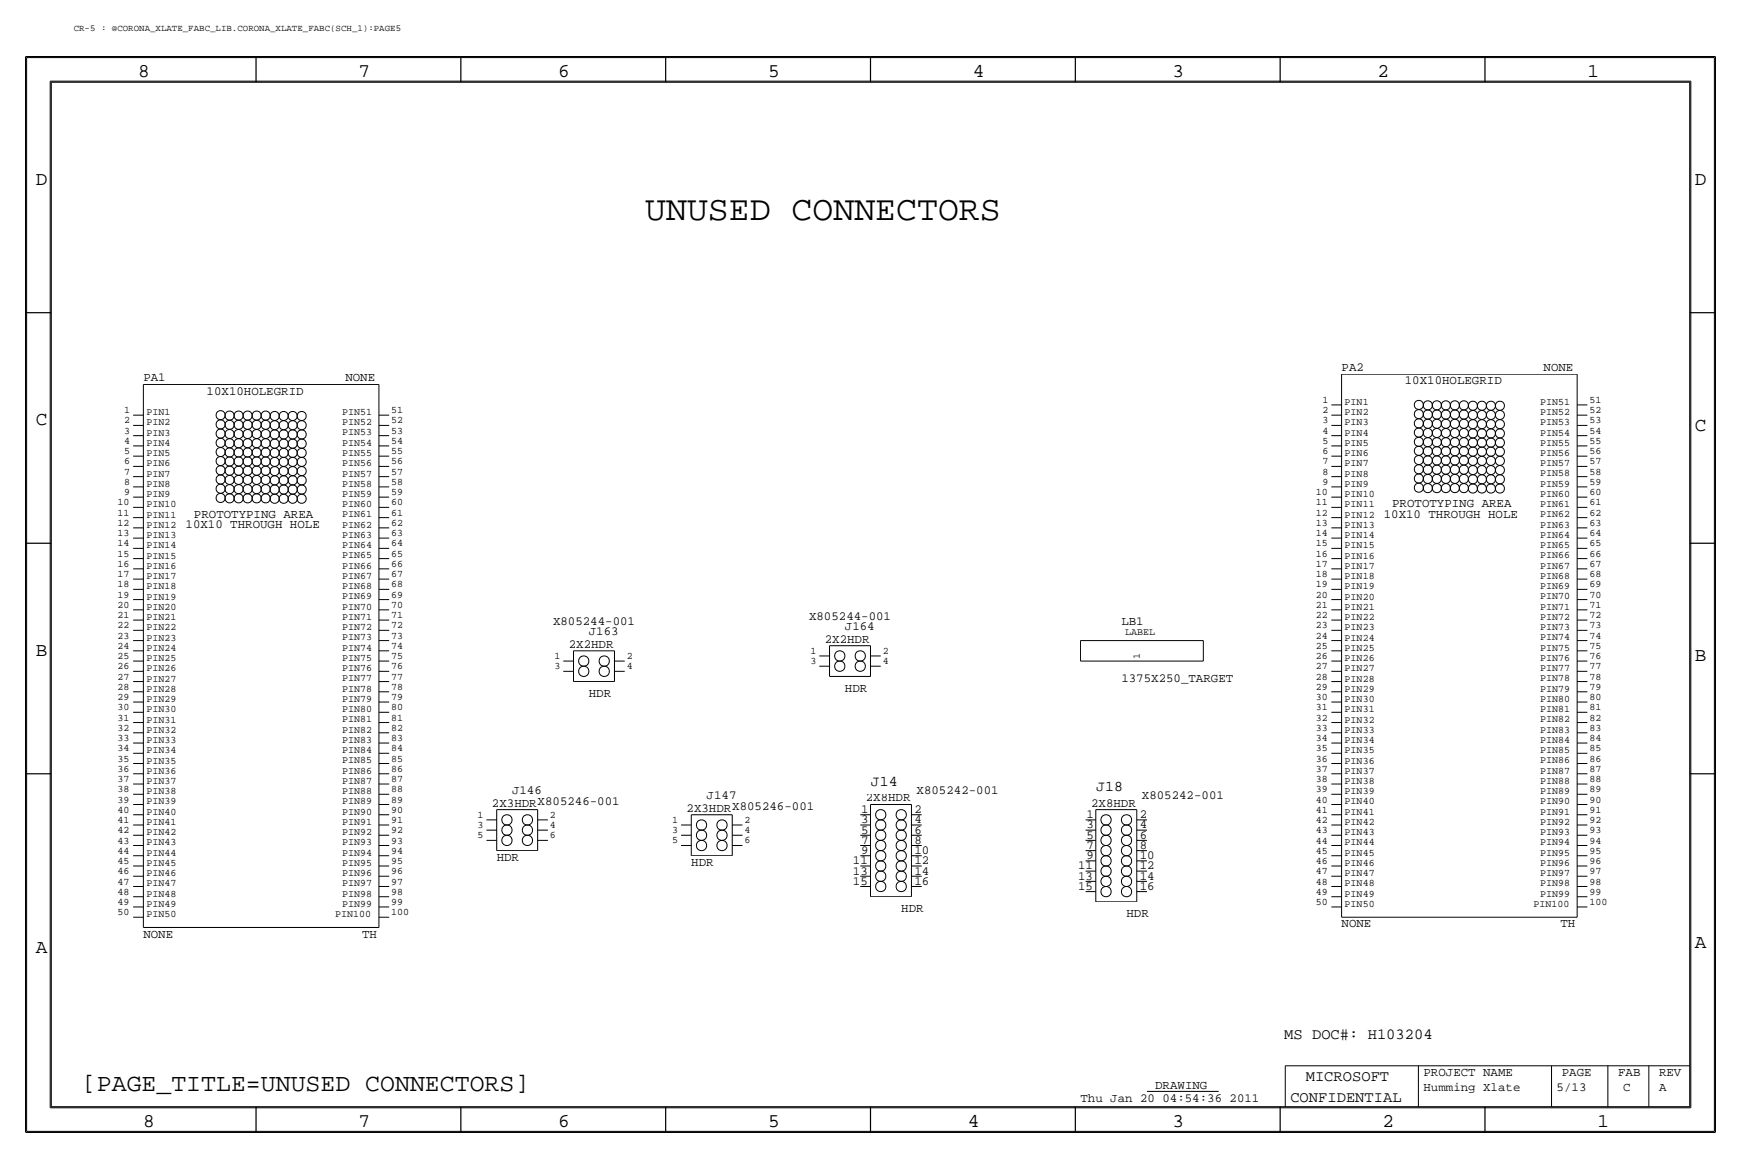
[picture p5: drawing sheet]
<svg xmlns="http://www.w3.org/2000/svg" width="432mm" height="287mm" viewBox="0 0 432 287" stroke-linecap="round" stroke-linejoin="round" font-family="sans-serif">
<g fill="none" stroke="#000" stroke-width=".25">
<path d="M6.6 14.3h418.6zM6.6 14.3v266.2zM425.2 14.3v266.2zM12.4 20.1v254.5zM12.4 20.1h407zM419.4 20.1v254.5zM35.6 95.3h58.4zM35.6 95.3v134.6zM94 95.3v134.6zM332.7 92.8h58.5zM332.7 92.8v134.6zM391.2 92.8v134.6z"/>
<path d="M33 105.5h2.6zM33 108h2.6zM33 110.5h2.6zM33 113.1h2.6zM33 118.2h2.6zM33 115.6h2.6zM33 102.9h2.6zM94 118.2h2.5zM94 102.9h2.5zM94 110.5h2.5zM94 115.6h2.5zM94 113.1h2.5z"/>
<path d="M94 105.5h2.5zM94 108h2.5zM330.2 102.9h2.5zM330.2 105.5h2.5zM330.2 108h2.5zM330.2 110.5h2.5zM330.2 118.2h2.5zM330.2 115.6h2.5zM330.2 113.1h2.5zM330.2 100.4h2.5zM391.2 115.6h2.5zM391.2 100.4h2.5z"/>
<path d="M391.2 108h2.5zM391.2 118.2h2.5zM391.2 113.1h2.5zM391.2 110.5h2.5zM391.2 102.9h2.5zM391.2 105.5h2.5zM33 138.5h2.6zM33 133.4h2.6zM33 135.9h2.6zM33 130.9h2.6zM33 128.3h2.6zM33 125.8h2.6z"/>
<path d="M33 120.7h2.6zM33 123.2h2.6zM94 138.5h2.5zM94 133.4h2.5zM94 135.9h2.5zM94 130.9h2.5zM94 128.3h2.5zM94 125.8h2.5zM94 120.7h2.5zM94 123.2h2.5zM330.2 135.9h2.5zM330.2 138.5h2.5z"/>
<path d="M330.2 130.9h2.5zM330.2 133.4h2.5zM330.2 128.3h2.5zM330.2 125.8h2.5zM330.2 123.2h2.5zM330.2 120.7h2.5zM391.2 135.9h2.5zM391.2 138.5h2.5zM391.2 130.9h2.5zM391.2 133.4h2.5zM391.2 128.3h2.5zM391.2 125.8h2.5z"/>
<path d="M391.2 123.2h2.5zM391.2 120.7h2.5zM33 158.8h2.6zM33 156.3h2.6zM33 153.7h2.6zM33 151.2h2.6zM33 146.1h2.6zM33 148.6h2.6zM33 143.6h2.6zM33 141h2.6zM94 158.8h2.5zM94 156.3h2.5z"/>
<path d="M94 153.7h2.5zM94 151.2h2.5zM94 146.1h2.5zM94 148.6h2.5zM94 143.6h2.5zM94 141h2.5zM268 158.8h30.4zM268 158.8v5.1zM298.4 158.8v5.1zM330.2 156.3h2.5zM330.2 158.8h2.5zM330.2 153.7h2.5z"/>
<path d="M330.2 151.2h2.5zM330.2 148.6h2.5zM330.2 143.6h2.5zM330.2 146.1h2.5zM330.2 141h2.5zM391.2 156.3h2.5zM391.2 158.8h2.5zM391.2 153.7h2.5zM391.2 151.2h2.5zM391.2 148.6h2.5zM391.2 143.6h2.5zM391.2 146.1h2.5z"/>
<path d="M391.2 141h2.5zM33 179.1h2.6zM33 176.6h2.6zM33 174h2.6zM33 171.5h2.6zM33 169h2.6zM33 166.4h2.6zM33 163.9h2.6zM33 161.3h2.6zM94 179.1h2.5zM94 176.6h2.5zM94 174h2.5z"/>
<path d="M94 171.5h2.5zM94 169h2.5zM94 166.4h2.5zM94 163.9h2.5zM94 161.3h2.5zM139.7 163.9h2.5zM139.7 166.4h2.5zM142.2 169h10.2zM142.2 161.3v7.7zM142.2 161.3h10.2zM152.4 161.3v7.7zM152.4 166.4h2.5z"/>
<path d="M152.4 163.9h2.5zM203.2 162.6h2.5zM203.2 165.2h2.5zM205.7 167.7h10.2zM205.7 160.1v7.6zM205.7 160.1h10.2zM215.9 160.1v7.6zM215.9 165.2h2.5zM215.9 162.6h2.5zM268 163.9h30.4zM330.2 176.6h2.5zM330.2 179.1h2.5z"/>
<path d="M330.2 174h2.5zM330.2 171.5h2.5zM330.2 169h2.5zM330.2 166.4h2.5zM330.2 163.9h2.5zM330.2 161.3h2.5zM391.2 176.6h2.5zM391.2 179.1h2.5zM391.2 174h2.5zM391.2 171.5h2.5zM391.2 169h2.5zM391.2 166.4h2.5z"/>
<path d="M391.2 163.9h2.5zM391.2 161.3h2.5zM33 199.4h2.6zM33 196.9h2.6zM33 194.4h2.6zM33 191.8h2.6zM33 189.3h2.6zM33 186.7h2.6zM33 184.2h2.6zM33 181.7h2.6zM94 199.4h2.5zM94 196.9h2.5z"/>
<path d="M94 194.4h2.5zM94 191.8h2.5zM94 189.3h2.5zM94 186.7h2.5zM94 184.2h2.5zM94 181.7h2.5zM215.9 199.4v22.9zM215.9 199.4h10.2zM226.1 199.4v22.9zM330.2 199.4h2.5zM330.2 196.9h2.5zM330.2 194.4h2.5z"/>
<path d="M330.2 191.8h2.5zM330.2 189.3h2.5zM330.2 186.7h2.5zM330.2 184.2h2.5zM330.2 181.7h2.5zM391.2 199.4h2.5zM391.2 196.9h2.5zM391.2 194.4h2.5zM391.2 191.8h2.5zM391.2 189.3h2.5zM391.2 186.7h2.5zM391.2 184.2h2.5z"/>
<path d="M391.2 181.7h2.5zM33 217.2h2.6zM33 219.8h2.6zM33 214.7h2.6zM33 212.1h2.6zM33 209.6h2.6zM33 204.5h2.6zM33 207.1h2.6zM33 202h2.6zM94 217.2h2.5zM94 219.8h2.5zM94 214.7h2.5z"/>
<path d="M94 212.1h2.5zM94 209.6h2.5zM94 204.5h2.5zM94 207.1h2.5zM94 202h2.5zM120.6 203.3h2.6zM120.6 208.3h2.6zM120.6 205.8h2.6zM123.2 210.9h10.1zM123.2 200.7v10.2zM123.2 200.7h10.1zM133.3 200.7v10.2z"/>
<path d="M133.4 203.3h2.5zM133.4 205.8h2.5zM133.4 208.3h2.5zM168.9 204.5h2.5zM168.9 209.6h2.5zM168.9 207.1h2.5zM171.4 212.1h10.2zM171.4 202v10.1zM171.4 202h10.2zM181.6 202v10.1zM181.6 204.5h2.5zM181.6 207.1h2.5z"/>
<path d="M181.6 209.6h2.5zM213.4 212.1h2.5zM213.4 214.7h2.5zM213.4 209.6h2.5zM213.4 204.5h2.5zM213.4 207.1h2.5zM213.4 202h2.5zM213.4 217.2h2.5zM213.4 219.8h2.5zM226.1 214.7h2.5zM226.1 212.1h2.5zM226.1 209.6h2.5z"/>
<path d="M226.1 207.1h2.5zM226.1 202h2.5zM226.1 204.5h2.5zM226.1 219.8h2.5zM226.1 217.2h2.5zM269.2 213.4h2.6zM269.2 216h2.6zM269.2 210.9h2.6zM269.2 205.8h2.6zM269.2 208.3h2.6zM269.2 203.3h2.6zM269.2 218.5h2.6z"/>
<path d="M271.8 200.7v22.9zM271.8 200.7h10.1zM281.9 200.7v22.9zM281.9 216h2.6zM281.9 213.4h2.6zM281.9 210.9h2.6zM281.9 208.3h2.6zM281.9 203.3h2.6zM281.9 205.8h2.6zM281.9 218.5h2.6zM330.2 219.8h2.5zM330.2 214.7h2.5z"/>
<path d="M330.2 217.2h2.5zM330.2 212.1h2.5zM330.2 209.6h2.5zM330.2 207.1h2.5zM330.2 202h2.5zM330.2 204.5h2.5zM391.2 219.8h2.5zM391.2 214.7h2.5zM391.2 217.2h2.5zM391.2 212.1h2.5zM391.2 209.6h2.5zM391.2 207.1h2.5z"/>
<path d="M391.2 202h2.5zM391.2 204.5h2.5zM33 224.8h2.6zM33 227.4h2.6zM33 222.3h2.6zM35.6 229.9h58.4zM94 224.8h2.5zM94 227.4h2.5zM94 222.3h2.5zM215.9 222.3h10.2zM269.2 221h2.6zM271.8 223.6h10.1z"/>
<path d="M281.9 221h2.6zM330.2 222.3h2.5zM330.2 224.8h2.5zM332.7 227.4h58.5zM391.2 222.3h2.5zM391.2 224.8h2.5zM12.4 274.6h407zM284.5 270.6h17.8zM318.8 264.2v10.2zM318.8 264.2h100.3zM351.8 264.2v10.2zM384.8 264.2v10.2z"/>
<path d="M398.8 264.2v10.2zM408.9 264.2v10.2zM6.6 280.5h418.6z"/>
<circle cx="54.7" cy="114.3" r="1.13"/>
<circle cx="54.7" cy="105.2" r="1.13"/>
<circle cx="54.7" cy="107.5" r="1.13"/>
<circle cx="54.7" cy="116.6" r="1.13"/>
<circle cx="54.7" cy="102.9" r="1.13"/>
<circle cx="54.7" cy="109.8" r="1.13"/>
<circle cx="54.7" cy="112.1" r="1.13"/>
<circle cx="54.7" cy="118.9" r="1.13"/>
<circle cx="56.9" cy="105.3" r="1.13"/>
<circle cx="56.9" cy="109.9" r="1.13"/>
<circle cx="56.9" cy="112.2" r="1.13"/>
<circle cx="56.9" cy="103" r="1.13"/>
<circle cx="56.9" cy="107.6" r="1.13"/>
<circle cx="56.9" cy="119" r="1.13"/>
<circle cx="56.9" cy="114.4" r="1.13"/>
<circle cx="56.9" cy="116.7" r="1.13"/>
<circle cx="59.2" cy="105.3" r="1.13"/>
<circle cx="59.2" cy="103" r="1.13"/>
<circle cx="59.2" cy="109.9" r="1.13"/>
<circle cx="59.2" cy="112.2" r="1.13"/>
<circle cx="59.2" cy="114.4" r="1.13"/>
<circle cx="59.2" cy="107.6" r="1.13"/>
<circle cx="59.2" cy="119" r="1.13"/>
<circle cx="59.2" cy="116.7" r="1.13"/>
<circle cx="61.4" cy="105.3" r="1.13"/>
<circle cx="61.4" cy="114.4" r="1.13"/>
<circle cx="61.4" cy="112.2" r="1.13"/>
<circle cx="61.4" cy="109.9" r="1.13"/>
<circle cx="61.4" cy="119" r="1.13"/>
<circle cx="61.4" cy="103" r="1.13"/>
<circle cx="61.4" cy="116.7" r="1.13"/>
<circle cx="61.4" cy="107.6" r="1.13"/>
<circle cx="63.6" cy="105.3" r="1.13"/>
<circle cx="63.6" cy="109.9" r="1.13"/>
<circle cx="63.6" cy="107.6" r="1.13"/>
<circle cx="63.6" cy="114.4" r="1.13"/>
<circle cx="63.6" cy="119" r="1.13"/>
<circle cx="63.6" cy="103" r="1.13"/>
<circle cx="63.6" cy="112.2" r="1.13"/>
<circle cx="63.6" cy="116.7" r="1.13"/>
<circle cx="65.9" cy="105.3" r="1.13"/>
<circle cx="65.9" cy="103" r="1.13"/>
<circle cx="65.9" cy="114.4" r="1.13"/>
<circle cx="65.9" cy="116.7" r="1.13"/>
<circle cx="65.9" cy="107.6" r="1.13"/>
<circle cx="65.9" cy="112.2" r="1.13"/>
<circle cx="65.9" cy="119" r="1.13"/>
<circle cx="65.9" cy="109.9" r="1.13"/>
<circle cx="68.1" cy="116.8" r="1.13"/>
<circle cx="68.1" cy="105.4" r="1.13"/>
<circle cx="68.1" cy="107.7" r="1.13"/>
<circle cx="68.1" cy="110" r="1.13"/>
<circle cx="68.1" cy="114.5" r="1.13"/>
<circle cx="68.1" cy="119.1" r="1.13"/>
<circle cx="68.1" cy="112.3" r="1.13"/>
<circle cx="68.1" cy="103.1" r="1.13"/>
<circle cx="70.4" cy="114.5" r="1.13"/>
<circle cx="70.4" cy="116.8" r="1.13"/>
<circle cx="70.4" cy="103.1" r="1.13"/>
<circle cx="70.4" cy="107.7" r="1.13"/>
<circle cx="70.4" cy="112.3" r="1.13"/>
<circle cx="70.4" cy="119.1" r="1.13"/>
<circle cx="70.4" cy="110" r="1.13"/>
<circle cx="70.4" cy="105.4" r="1.13"/>
<circle cx="72.6" cy="116.8" r="1.13"/>
<circle cx="72.6" cy="119.1" r="1.13"/>
<circle cx="72.6" cy="114.5" r="1.13"/>
<circle cx="72.6" cy="105.4" r="1.13"/>
<circle cx="72.6" cy="107.7" r="1.13"/>
<circle cx="72.6" cy="112.3" r="1.13"/>
<circle cx="72.6" cy="103.1" r="1.13"/>
<circle cx="72.6" cy="110" r="1.13"/>
<circle cx="74.8" cy="105.4" r="1.13"/>
<circle cx="74.8" cy="114.5" r="1.13"/>
<circle cx="74.8" cy="103.1" r="1.13"/>
<circle cx="74.8" cy="107.7" r="1.13"/>
<circle cx="74.8" cy="110" r="1.13"/>
<circle cx="74.8" cy="112.3" r="1.13"/>
<circle cx="74.8" cy="119.1" r="1.13"/>
<circle cx="74.8" cy="116.8" r="1.13"/>
<circle cx="351.9" cy="109.5" r="1.13"/>
<circle cx="351.9" cy="114.1" r="1.13"/>
<circle cx="351.9" cy="118.6" r="1.13"/>
<circle cx="351.9" cy="116.3" r="1.13"/>
<circle cx="351.9" cy="100.4" r="1.13"/>
<circle cx="351.9" cy="107.2" r="1.13"/>
<circle cx="351.9" cy="111.8" r="1.13"/>
<circle cx="351.9" cy="105" r="1.13"/>
<circle cx="351.9" cy="102.7" r="1.13"/>
<circle cx="354.1" cy="100.5" r="1.13"/>
<circle cx="354.1" cy="116.4" r="1.13"/>
<circle cx="354.1" cy="118.7" r="1.13"/>
<circle cx="354.1" cy="102.8" r="1.13"/>
<circle cx="354.1" cy="107.3" r="1.13"/>
<circle cx="354.1" cy="111.9" r="1.13"/>
<circle cx="354.1" cy="105.1" r="1.13"/>
<circle cx="354.1" cy="109.6" r="1.13"/>
<circle cx="354.1" cy="114.2" r="1.13"/>
<circle cx="356.4" cy="109.6" r="1.13"/>
<circle cx="356.4" cy="114.2" r="1.13"/>
<circle cx="356.4" cy="102.8" r="1.13"/>
<circle cx="356.4" cy="105.1" r="1.13"/>
<circle cx="356.4" cy="111.9" r="1.13"/>
<circle cx="356.4" cy="118.7" r="1.13"/>
<circle cx="356.4" cy="100.5" r="1.13"/>
<circle cx="356.4" cy="116.4" r="1.13"/>
<circle cx="356.4" cy="107.3" r="1.13"/>
<circle cx="358.6" cy="116.4" r="1.13"/>
<circle cx="358.6" cy="107.3" r="1.13"/>
<circle cx="358.6" cy="100.5" r="1.13"/>
<circle cx="358.6" cy="118.7" r="1.13"/>
<circle cx="358.6" cy="114.2" r="1.13"/>
<circle cx="358.6" cy="102.8" r="1.13"/>
<circle cx="358.6" cy="111.9" r="1.13"/>
<circle cx="358.6" cy="105.1" r="1.13"/>
<circle cx="358.6" cy="109.6" r="1.13"/>
<circle cx="360.8" cy="116.4" r="1.13"/>
<circle cx="360.8" cy="102.8" r="1.13"/>
<circle cx="360.8" cy="111.9" r="1.13"/>
<circle cx="360.8" cy="118.7" r="1.13"/>
<circle cx="360.8" cy="107.3" r="1.13"/>
<circle cx="360.8" cy="109.6" r="1.13"/>
<circle cx="360.8" cy="114.2" r="1.13"/>
<circle cx="360.8" cy="100.5" r="1.13"/>
<circle cx="360.8" cy="105.1" r="1.13"/>
<circle cx="363.1" cy="100.5" r="1.13"/>
<circle cx="363.1" cy="107.3" r="1.13"/>
<circle cx="363.1" cy="116.4" r="1.13"/>
<circle cx="363.1" cy="102.8" r="1.13"/>
<circle cx="363.1" cy="111.9" r="1.13"/>
<circle cx="363.1" cy="118.7" r="1.13"/>
<circle cx="363.1" cy="114.2" r="1.13"/>
<circle cx="363.1" cy="105.1" r="1.13"/>
<circle cx="363.1" cy="109.6" r="1.13"/>
<circle cx="365.3" cy="114.3" r="1.13"/>
<circle cx="365.3" cy="105.2" r="1.13"/>
<circle cx="365.3" cy="107.4" r="1.13"/>
<circle cx="365.3" cy="100.6" r="1.13"/>
<circle cx="365.3" cy="102.9" r="1.13"/>
<circle cx="365.3" cy="116.5" r="1.13"/>
<circle cx="365.3" cy="109.7" r="1.13"/>
<circle cx="365.3" cy="112" r="1.13"/>
<circle cx="365.3" cy="118.8" r="1.13"/>
<circle cx="367.5" cy="118.8" r="1.13"/>
<circle cx="367.5" cy="102.9" r="1.13"/>
<circle cx="367.5" cy="100.6" r="1.13"/>
<circle cx="367.5" cy="105.2" r="1.13"/>
<circle cx="367.5" cy="107.4" r="1.13"/>
<circle cx="367.5" cy="114.3" r="1.13"/>
<circle cx="367.5" cy="116.5" r="1.13"/>
<circle cx="367.5" cy="109.7" r="1.13"/>
<circle cx="367.5" cy="112" r="1.13"/>
<circle cx="369.8" cy="112" r="1.13"/>
<circle cx="369.8" cy="118.8" r="1.13"/>
<circle cx="369.8" cy="105.2" r="1.13"/>
<circle cx="369.8" cy="102.9" r="1.13"/>
<circle cx="369.8" cy="107.4" r="1.13"/>
<circle cx="369.8" cy="109.7" r="1.13"/>
<circle cx="369.8" cy="116.5" r="1.13"/>
<circle cx="369.8" cy="114.3" r="1.13"/>
<circle cx="369.8" cy="100.6" r="1.13"/>
<circle cx="372" cy="109.7" r="1.13"/>
<circle cx="372" cy="112" r="1.13"/>
<circle cx="372" cy="114.3" r="1.13"/>
<circle cx="372" cy="116.5" r="1.13"/>
<circle cx="372" cy="118.8" r="1.13"/>
<circle cx="372" cy="100.6" r="1.13"/>
<circle cx="372" cy="102.9" r="1.13"/>
<circle cx="372" cy="105.2" r="1.13"/>
<circle cx="372" cy="107.4" r="1.13"/>
<circle cx="54.7" cy="121.2" r="1.13"/>
<circle cx="54.7" cy="123.5" r="1.13"/>
<circle cx="56.9" cy="121.3" r="1.13"/>
<circle cx="56.9" cy="123.6" r="1.13"/>
<circle cx="59.2" cy="123.6" r="1.13"/>
<circle cx="59.2" cy="121.3" r="1.13"/>
<circle cx="61.4" cy="123.6" r="1.13"/>
<circle cx="61.4" cy="121.3" r="1.13"/>
<circle cx="63.6" cy="121.3" r="1.13"/>
<circle cx="63.6" cy="123.6" r="1.13"/>
<circle cx="65.9" cy="121.3" r="1.13"/>
<circle cx="65.9" cy="123.6" r="1.13"/>
<circle cx="68.1" cy="123.7" r="1.13"/>
<circle cx="68.1" cy="121.4" r="1.13"/>
<circle cx="70.4" cy="123.7" r="1.13"/>
<circle cx="70.4" cy="121.4" r="1.13"/>
<circle cx="72.6" cy="123.7" r="1.13"/>
<circle cx="72.6" cy="121.4" r="1.13"/>
<circle cx="74.8" cy="121.4" r="1.13"/>
<circle cx="74.8" cy="123.7" r="1.13"/>
<circle cx="351.9" cy="120.9" r="1.13"/>
<circle cx="354.1" cy="121" r="1.13"/>
<circle cx="356.4" cy="121" r="1.13"/>
<circle cx="358.6" cy="121" r="1.13"/>
<circle cx="360.8" cy="121" r="1.13"/>
<circle cx="363.1" cy="121" r="1.13"/>
<circle cx="365.3" cy="121.1" r="1.13"/>
<circle cx="367.5" cy="121.1" r="1.13"/>
<circle cx="369.8" cy="121.1" r="1.13"/>
<circle cx="372" cy="121.1" r="1.13"/>
<circle cx="144.8" cy="163.9" r="1.28"/>
<circle cx="144.8" cy="166.4" r="1.28"/>
<circle cx="149.9" cy="166.4" r="1.28"/>
<circle cx="149.9" cy="163.9" r="1.28"/>
<circle cx="208.3" cy="165.2" r="1.28"/>
<circle cx="208.3" cy="162.6" r="1.28"/>
<circle cx="213.4" cy="162.6" r="1.28"/>
<circle cx="213.4" cy="165.2" r="1.28"/>
<circle cx="125.7" cy="208.3" r="1.28"/>
<circle cx="125.7" cy="205.8" r="1.28"/>
<circle cx="125.7" cy="203.3" r="1.28"/>
<circle cx="130.8" cy="208.3" r="1.28"/>
<circle cx="130.8" cy="205.8" r="1.28"/>
<circle cx="130.8" cy="203.3" r="1.28"/>
<circle cx="174" cy="209.6" r="1.28"/>
<circle cx="174" cy="207.1" r="1.28"/>
<circle cx="174" cy="204.5" r="1.28"/>
<circle cx="179.1" cy="209.6" r="1.28"/>
<circle cx="179.1" cy="204.5" r="1.28"/>
<circle cx="179.1" cy="207.1" r="1.28"/>
<circle cx="218.4" cy="209.6" r="1.28"/>
<circle cx="218.4" cy="202" r="1.28"/>
<circle cx="218.4" cy="214.7" r="1.28"/>
<circle cx="218.4" cy="212.2" r="1.28"/>
<circle cx="218.4" cy="217.2" r="1.28"/>
<circle cx="218.4" cy="207.1" r="1.28"/>
<circle cx="218.4" cy="204.5" r="1.28"/>
<circle cx="218.4" cy="219.8" r="1.28"/>
<circle cx="223.5" cy="214.7" r="1.28"/>
<circle cx="223.5" cy="204.5" r="1.28"/>
<circle cx="223.5" cy="202" r="1.28"/>
<circle cx="223.5" cy="212.2" r="1.28"/>
<circle cx="223.5" cy="209.6" r="1.28"/>
<circle cx="223.5" cy="217.2" r="1.28"/>
<circle cx="223.5" cy="219.8" r="1.28"/>
<circle cx="223.5" cy="207.1" r="1.28"/>
<circle cx="274.3" cy="208.3" r="1.28"/>
<circle cx="274.3" cy="203.3" r="1.28"/>
<circle cx="274.3" cy="216" r="1.28"/>
<circle cx="274.3" cy="210.9" r="1.28"/>
<circle cx="274.3" cy="205.8" r="1.28"/>
<circle cx="274.3" cy="213.4" r="1.28"/>
<circle cx="274.3" cy="218.5" r="1.28"/>
<circle cx="279.4" cy="208.3" r="1.28"/>
<circle cx="279.4" cy="216" r="1.28"/>
<circle cx="279.4" cy="203.3" r="1.28"/>
<circle cx="279.4" cy="213.4" r="1.28"/>
<circle cx="279.4" cy="218.5" r="1.28"/>
<circle cx="279.4" cy="210.9" r="1.28"/>
<circle cx="279.4" cy="205.8" r="1.28"/>
<circle cx="274.3" cy="221" r="1.28"/>
<circle cx="279.4" cy="221" r="1.28"/>
</g>
<g fill="none" stroke="#000" stroke-width=".3">
<path d="M6.3 14v266.7zM6.4 14h419zM63.5 14v6.4zM114.3 14v6.4zM165.1 14v6.4zM215.9 14v6.4zM266.7 14v6.4zM317.5 14v6.4zM368.3 14v6.4zM425.4 14v266.7zM12.7 20.4h406.4zM12.7 20.4v254z"/>
<path d="M419.1 20.4v254zM6.3 77.5h6.4zM419.1 77.5h6.3zM6.3 134.7h6.4zM419.1 134.7h6.3zM6.3 191.8h6.4zM419.1 191.8h6.3zM12.7 274.4h406.4zM63.5 274.4v6.3zM114.3 274.4v6.3zM165.1 274.4v6.3zM215.9 274.4v6.3z"/>
<path d="M266.7 274.4v6.3zM317.5 274.4v6.3zM368.3 274.4v6.3zM6.4 280.7h419z"/>
</g>
<text font-size="8.6" x="160" y="54.7">UNUSED CONNECTORS</text>
<text font-size="6.2" x="20.3" y="270.6">[PAGE_TITLE=UNUSED CONNECTORS]</text>
<g font-size="4.8">
<text x="34.3" y="19.1">8</text>
<text x="88.9" y="19.1">7</text>
<text x="138.4" y="19.1">6</text>
<text x="190.5" y="19.1">5</text>
<text x="241.3" y="19.1">4</text>
<text x="290.8" y="19.1">3</text>
<text x="341.6" y="19.1">2</text>
<text x="393.7" y="19.1">1</text>
<text x="8.9" y="45.8">D</text>
<text x="420.4" y="45.8">D</text>
<text x="8.9" y="105.5">C</text>
<text x="420.4" y="106.7">C</text>
<text x="8.9" y="162.6">B</text>
<text x="420.4" y="163.9">B</text>
<text x="8.9" y="236.3">A</text>
<text x="420.4" y="235">A</text>
<text x="35.5" y="279.4">8</text>
<text x="88.9" y="279.4">7</text>
<text x="138.4" y="279.4">6</text>
<text x="190.5" y="279.4">5</text>
<text x="240" y="279.4">4</text>
<text x="290.8" y="279.4">3</text>
<text x="342.9" y="279.4">2</text>
<text x="396.2" y="279.4">1</text>
</g>
<g font-size="3.8">
<text x="318.5" y="257.5">MS DOC#: H103204</text>
<text x="323.9" y="268">MICROSOFT</text>
<text x="320" y="273.1">CONFIDENTIAL</text>
</g>
<g font-size="3.7">
<text x="216" y="194.9">J14</text>
<text x="271.9" y="196.1">J18</text>
</g>
<g font-size="3.1">
<text x="35.6" y="94.5">PA1</text>
<text x="85.7" y="94.5">NONE</text>
<text x="332.7" y="92">PA2</text>
<text x="348.4" y="95.3">10X10HOLEGRID</text>
<text x="382.8" y="92">NONE</text>
<text x="51.3" y="97.8">10X10HOLEGRID</text>
<text x="345.3" y="125.8">PROTOTYPING AREA</text>
<text x="46" y="130.9">10X10 THROUGH HOLE</text>
<text x="48.1" y="128.3">PROTOTYPING AREA</text>
<text x="343.2" y="128.3">10X10 THROUGH HOLE</text>
<text x="137.2" y="155">X805244-001</text>
<text x="200.7" y="153.7">X805244-001</text>
<text x="278.1" y="155">LB1</text>
<text x="141.1" y="160.6">2X2HDR</text>
<text x="146" y="157.5">J163</text>
<text x="204.6" y="159.3">2X2HDR</text>
<text x="209.5" y="156.3">J164</text>
<text x="146" y="172.8">HDR</text>
<text x="209.6" y="171.5">HDR</text>
<text x="278.1" y="169">1375X250_TARGET</text>
<text x="127" y="196.9">J146</text>
<text x="227.3" y="196.9">X805242-001</text>
<text x="122" y="199.9">2X3HDRX805246-001</text>
<text x="170.3" y="201.2">2X3HDRX805246-001</text>
<text x="175.3" y="198.2">J147</text>
<text x="213.6" y="201.6">1</text>
<text x="214.7" y="198.7">2X8HDR</text>
<text x="226.8" y="201.6">2</text>
<text x="269.5" y="202.8">1</text>
<text x="270.6" y="199.9">2X8HDR</text>
<text x="282.7" y="202.8">2</text>
<text x="283.2" y="198.2">X805242-001</text>
<text x="213.6" y="204.1">3</text>
<text x="213.6" y="206.7">5</text>
<text x="213.6" y="209.2">7</text>
<text x="226.8" y="204.1">4</text>
<text x="226.8" y="206.7">6</text>
<text x="226.8" y="209.2">8</text>
<text x="269.5" y="205.4">3</text>
<text x="269.5" y="207.9">5</text>
<text x="282.7" y="205.4">4</text>
<text x="282.7" y="207.9">6</text>
<text x="123.2" y="213.4">HDR</text>
<text x="171.4" y="214.7">HDR</text>
<text x="211.5" y="214.3">11</text>
<text x="213.6" y="211.7">9</text>
<text x="226.8" y="211.7">10</text>
<text x="226.8" y="214.3">12</text>
<text x="267.4" y="215.5">11</text>
<text x="269.5" y="210.5">7</text>
<text x="269.5" y="213">9</text>
<text x="282.7" y="213">10</text>
<text x="282.7" y="215.5">12</text>
<text x="282.7" y="210.5">8</text>
<text x="211.5" y="216.8">13</text>
<text x="211.5" y="219.4">15</text>
<text x="226.8" y="216.8">14</text>
<text x="226.8" y="219.4">16</text>
<text x="267.4" y="218.1">13</text>
<text x="267.4" y="220.6">15</text>
<text x="282.7" y="218.1">14</text>
<text x="282.7" y="220.6">16</text>
<text x="223.5" y="226.1">HDR</text>
<text x="279.4" y="227.4">HDR</text>
<text x="35.6" y="232.5">NONE</text>
<text x="89.8" y="232.5">TH</text>
<text x="332.7" y="229.9">NONE</text>
<text x="387" y="229.9">TH</text>
<text x="353.1" y="266.8">PROJECT NAME</text>
<text x="387.3" y="266.8">PAGE</text>
<text x="401.3" y="266.8">FAB</text>
<text x="411.5" y="266.8">REV</text>
<text x="268" y="273.1">Thu Jan 20 04:54:36 2011</text>
<text x="286.5" y="270.1">DRAWING</text>
<text x="353.1" y="270.6">Humming Xlate</text>
<text x="386.1" y="270.6">5/13</text>
<text x="402.6" y="270.6">C</text>
<text x="411.5" y="270.6">A</text>
</g>
<g font-size="2.5">
<text x="328" y="99.9">1</text>
<text x="333.5" y="100.4">PIN1</text>
<text x="382" y="100.4">PIN51</text>
<text x="394.2" y="99.9">51</text>
<text x="30.8" y="105">2</text>
<text x="30.8" y="107.5">3</text>
<text x="30.8" y="102.4">1</text>
<text x="36.3" y="105.5">PIN2</text>
<text x="36.3" y="102.9">PIN1</text>
<text x="84.8" y="102.9">PIN51</text>
<text x="84.8" y="105.4">PIN52</text>
<text x="84.8" y="108">PIN53</text>
<text x="97" y="102.4">51</text>
<text x="97" y="105">52</text>
<text x="97" y="107.5">53</text>
<text x="328" y="102.4">2</text>
<text x="328" y="105">3</text>
<text x="328" y="107.5">4</text>
<text x="333.5" y="102.9">PIN2</text>
<text x="333.5" y="105.5">PIN3</text>
<text x="382" y="102.9">PIN52</text>
<text x="382" y="105.4">PIN53</text>
<text x="394.2" y="102.4">52</text>
<text x="394.2" y="105">53</text>
<text x="394.2" y="107.5">54</text>
<text x="30.8" y="110">4</text>
<text x="30.8" y="112.6">5</text>
<text x="36.3" y="108">PIN3</text>
<text x="36.3" y="110.5">PIN4</text>
<text x="36.3" y="113.1">PIN5</text>
<text x="84.8" y="110.5">PIN54</text>
<text x="84.8" y="113">PIN55</text>
<text x="97" y="110.1">54</text>
<text x="97" y="112.6">55</text>
<text x="328" y="110.1">5</text>
<text x="328" y="112.6">6</text>
<text x="333.5" y="108">PIN4</text>
<text x="333.5" y="110.5">PIN5</text>
<text x="333.5" y="113.1">PIN6</text>
<text x="382" y="108">PIN54</text>
<text x="382" y="113">PIN56</text>
<text x="382" y="110.5">PIN55</text>
<text x="394.2" y="110.1">55</text>
<text x="394.2" y="112.6">56</text>
<text x="30.8" y="115.1">6</text>
<text x="30.8" y="117.7">7</text>
<text x="36.3" y="118.1">PIN7</text>
<text x="36.3" y="115.6">PIN6</text>
<text x="84.8" y="118.2">PIN57</text>
<text x="84.8" y="115.6">PIN56</text>
<text x="97" y="115.1">56</text>
<text x="97" y="117.7">57</text>
<text x="328" y="115.1">7</text>
<text x="328" y="117.7">8</text>
<text x="333.5" y="118.1">PIN8</text>
<text x="333.5" y="115.6">PIN7</text>
<text x="382" y="115.6">PIN57</text>
<text x="382" y="118.1">PIN58</text>
<text x="394.2" y="115.1">57</text>
<text x="394.2" y="117.7">58</text>
<text x="29.2" y="125.3">10</text>
<text x="30.8" y="120.2">8</text>
<text x="30.8" y="122.8">9</text>
<text x="36.3" y="125.8">PIN10</text>
<text x="36.3" y="120.7">PIN8</text>
<text x="36.3" y="123.2">PIN9</text>
<text x="84.8" y="125.7">PIN60</text>
<text x="84.8" y="120.7">PIN58</text>
<text x="84.8" y="123.2">PIN59</text>
<text x="97" y="120.2">58</text>
<text x="97" y="122.8">59</text>
<text x="97" y="125.3">60</text>
<text x="326.3" y="122.7">10</text>
<text x="326.3" y="125.3">11</text>
<text x="328" y="120.2">9</text>
<text x="333.5" y="125.8">PIN11</text>
<text x="333.5" y="123.2">PIN10</text>
<text x="333.5" y="120.7">PIN9</text>
<text x="382" y="125.7">PIN61</text>
<text x="382" y="123.2">PIN60</text>
<text x="382" y="120.7">PIN59</text>
<text x="394.2" y="120.2">59</text>
<text x="394.2" y="122.8">60</text>
<text x="394.2" y="125.3">61</text>
<text x="29.2" y="127.8">11</text>
<text x="29.2" y="130.4">12</text>
<text x="36.3" y="130.8">PIN12</text>
<text x="36.3" y="128.3">PIN11</text>
<text x="84.8" y="130.8">PIN62</text>
<text x="84.8" y="128.3">PIN61</text>
<text x="97" y="127.8">61</text>
<text x="97" y="130.4">62</text>
<text x="326.3" y="127.8">12</text>
<text x="326.3" y="130.4">13</text>
<text x="333.5" y="130.8">PIN13</text>
<text x="333.5" y="128.3">PIN12</text>
<text x="382" y="130.8">PIN63</text>
<text x="382" y="128.3">PIN62</text>
<text x="394.2" y="127.8">62</text>
<text x="394.2" y="130.4">63</text>
<text x="29.2" y="132.9">13</text>
<text x="29.2" y="135.4">14</text>
<text x="29.2" y="138">15</text>
<text x="36.3" y="133.4">PIN13</text>
<text x="36.3" y="135.9">PIN14</text>
<text x="84.8" y="133.4">PIN63</text>
<text x="84.8" y="135.9">PIN64</text>
<text x="97" y="132.9">63</text>
<text x="97" y="135.5">64</text>
<text x="326.3" y="132.9">14</text>
<text x="326.3" y="135.4">15</text>
<text x="326.3" y="138">16</text>
<text x="333.5" y="135.9">PIN15</text>
<text x="333.5" y="133.4">PIN14</text>
<text x="382" y="135.9">PIN65</text>
<text x="382" y="133.4">PIN64</text>
<text x="394.2" y="132.9">64</text>
<text x="394.2" y="135.5">65</text>
<text x="29.2" y="140.5">16</text>
<text x="29.2" y="143.1">17</text>
<text x="36.3" y="143.5">PIN17</text>
<text x="36.3" y="138.5">PIN15</text>
<text x="36.3" y="141">PIN16</text>
<text x="84.8" y="143.5">PIN67</text>
<text x="84.8" y="138.4">PIN65</text>
<text x="84.8" y="141">PIN66</text>
<text x="97" y="138">65</text>
<text x="97" y="140.5">66</text>
<text x="97" y="143.1">67</text>
<text x="326.3" y="140.5">17</text>
<text x="326.3" y="143.1">18</text>
<text x="333.5" y="143.5">PIN18</text>
<text x="333.5" y="141">PIN17</text>
<text x="333.5" y="138.5">PIN16</text>
<text x="382" y="143.5">PIN68</text>
<text x="382" y="141">PIN67</text>
<text x="382" y="138.4">PIN66</text>
<text x="394.2" y="138">66</text>
<text x="394.2" y="140.5">67</text>
<text x="394.2" y="143.1">68</text>
<text x="29.2" y="145.6">18</text>
<text x="29.2" y="148.1">19</text>
<text x="36.3" y="146.1">PIN18</text>
<text x="36.3" y="148.6">PIN19</text>
<text x="84.8" y="146.1">PIN68</text>
<text x="84.8" y="148.6">PIN69</text>
<text x="97" y="145.6">68</text>
<text x="97" y="148.2">69</text>
<text x="326.3" y="145.6">19</text>
<text x="326.3" y="148.1">20</text>
<text x="333.5" y="148.6">PIN20</text>
<text x="333.5" y="146.1">PIN19</text>
<text x="382" y="148.6">PIN70</text>
<text x="382" y="146.1">PIN69</text>
<text x="394.2" y="145.6">69</text>
<text x="394.2" y="148.2">70</text>
<text x="29.2" y="150.7">20</text>
<text x="29.2" y="153.2">21</text>
<text x="29.2" y="155.8">22</text>
<text x="36.3" y="153.7">PIN21</text>
<text x="36.3" y="151.2">PIN20</text>
<text x="84.8" y="153.7">PIN71</text>
<text x="84.8" y="151.1">PIN70</text>
<text x="97" y="150.7">70</text>
<text x="97" y="153.2">71</text>
<text x="97" y="155.8">72</text>
<text x="326.3" y="150.7">21</text>
<text x="326.3" y="153.2">22</text>
<text x="326.3" y="155.8">23</text>
<text x="333.5" y="153.7">PIN22</text>
<text x="333.5" y="151.2">PIN21</text>
<text x="382" y="153.7">PIN72</text>
<text x="382" y="151.1">PIN71</text>
<text x="394.2" y="150.7">71</text>
<text x="394.2" y="153.2">72</text>
<text x="394.2" y="155.8">73</text>
<text x="29.2" y="158.3">23</text>
<text x="29.2" y="160.8">24</text>
<text x="36.3" y="158.8">PIN23</text>
<text x="36.3" y="161.3">PIN24</text>
<text x="36.3" y="156.2">PIN22</text>
<text x="84.8" y="158.8">PIN73</text>
<text x="84.8" y="161.3">PIN74</text>
<text x="84.8" y="156.2">PIN72</text>
<text x="97" y="158.3">73</text>
<text x="97" y="160.9">74</text>
<text x="279" y="157.5">LABEL</text>
<text x="326.3" y="158.3">24</text>
<text x="326.3" y="160.8">25</text>
<text x="333.5" y="161.3">PIN25</text>
<text x="333.5" y="156.2">PIN23</text>
<text x="333.5" y="158.8">PIN24</text>
<text x="382" y="161.3">PIN75</text>
<text x="382" y="156.2">PIN73</text>
<text x="382" y="158.8">PIN74</text>
<text x="394.2" y="158.3">74</text>
<text x="394.2" y="160.9">75</text>
<text x="29.2" y="163.4">25</text>
<text x="29.2" y="165.9">26</text>
<text x="36.3" y="166.4">PIN26</text>
<text x="36.3" y="163.9">PIN25</text>
<text x="84.8" y="166.4">PIN76</text>
<text x="84.8" y="163.8">PIN75</text>
<text x="97" y="163.4">75</text>
<text x="97" y="166">76</text>
<text x="137.5" y="163.4">1</text>
<text x="137.5" y="165.9">3</text>
<text x="155.4" y="163.4">2</text>
<text x="155.4" y="165.9">4</text>
<text x="201" y="162.1">1</text>
<text x="201" y="164.6">3</text>
<text x="218.9" y="162.1">2</text>
<text x="218.9" y="164.6">4</text>
<text x="282.7" y="163.4" transform="rotate(-90 282.7 163.4)">1</text>
<text x="326.3" y="163.4">26</text>
<text x="326.3" y="165.9">27</text>
<text x="333.5" y="166.4">PIN27</text>
<text x="333.5" y="163.9">PIN26</text>
<text x="382" y="166.4">PIN77</text>
<text x="382" y="163.8">PIN76</text>
<text x="394.2" y="163.4">76</text>
<text x="394.2" y="166">77</text>
<text x="29.2" y="168.5">27</text>
<text x="29.2" y="171">28</text>
<text x="29.2" y="173.5">29</text>
<text x="36.3" y="171.5">PIN28</text>
<text x="36.3" y="168.9">PIN27</text>
<text x="84.8" y="171.5">PIN78</text>
<text x="84.8" y="168.9">PIN77</text>
<text x="97" y="168.5">77</text>
<text x="97" y="171">78</text>
<text x="97" y="173.6">79</text>
<text x="326.3" y="168.5">28</text>
<text x="326.3" y="171">29</text>
<text x="326.3" y="173.5">30</text>
<text x="333.5" y="171.5">PIN29</text>
<text x="333.5" y="168.9">PIN28</text>
<text x="382" y="171.5">PIN79</text>
<text x="382" y="168.9">PIN78</text>
<text x="394.2" y="168.5">78</text>
<text x="394.2" y="171">79</text>
<text x="394.2" y="173.6">80</text>
<text x="29.2" y="176.1">30</text>
<text x="29.2" y="178.6">31</text>
<text x="36.3" y="179.1">PIN31</text>
<text x="36.3" y="176.6">PIN30</text>
<text x="36.3" y="174">PIN29</text>
<text x="84.8" y="179.1">PIN81</text>
<text x="84.8" y="176.5">PIN80</text>
<text x="84.8" y="174">PIN79</text>
<text x="97" y="176.1">80</text>
<text x="97" y="178.7">81</text>
<text x="326.3" y="176.1">31</text>
<text x="326.3" y="178.6">32</text>
<text x="333.5" y="176.6">PIN31</text>
<text x="333.5" y="179.1">PIN32</text>
<text x="333.5" y="174">PIN30</text>
<text x="382" y="176.5">PIN81</text>
<text x="382" y="179.1">PIN82</text>
<text x="382" y="174">PIN80</text>
<text x="394.2" y="176.1">81</text>
<text x="394.2" y="178.7">82</text>
<text x="29.2" y="181.2">32</text>
<text x="29.2" y="183.7">33</text>
<text x="36.3" y="184.2">PIN33</text>
<text x="36.3" y="181.7">PIN32</text>
<text x="84.8" y="184.2">PIN83</text>
<text x="84.8" y="181.6">PIN82</text>
<text x="97" y="181.2">82</text>
<text x="97" y="183.7">83</text>
<text x="326.3" y="181.2">33</text>
<text x="326.3" y="183.7">34</text>
<text x="333.5" y="184.2">PIN34</text>
<text x="333.5" y="181.7">PIN33</text>
<text x="382" y="184.2">PIN84</text>
<text x="382" y="181.6">PIN83</text>
<text x="394.2" y="181.2">83</text>
<text x="394.2" y="183.7">84</text>
<text x="29.2" y="186.2">34</text>
<text x="29.2" y="188.8">35</text>
<text x="29.2" y="191.3">36</text>
<text x="36.3" y="191.8">PIN36</text>
<text x="36.3" y="189.3">PIN35</text>
<text x="36.3" y="186.7">PIN34</text>
<text x="84.8" y="191.8">PIN86</text>
<text x="84.8" y="189.2">PIN85</text>
<text x="84.8" y="186.7">PIN84</text>
<text x="97" y="186.3">84</text>
<text x="97" y="188.8">85</text>
<text x="97" y="191.4">86</text>
<text x="326.3" y="186.2">35</text>
<text x="326.3" y="188.8">36</text>
<text x="326.3" y="191.3">37</text>
<text x="333.5" y="191.8">PIN37</text>
<text x="333.5" y="189.3">PIN36</text>
<text x="333.5" y="186.7">PIN35</text>
<text x="382" y="191.8">PIN87</text>
<text x="382" y="189.2">PIN86</text>
<text x="382" y="186.7">PIN85</text>
<text x="394.2" y="186.3">85</text>
<text x="394.2" y="188.8">86</text>
<text x="394.2" y="191.4">87</text>
<text x="29.2" y="193.9">37</text>
<text x="29.2" y="196.4">38</text>
<text x="36.3" y="196.9">PIN38</text>
<text x="36.3" y="194.4">PIN37</text>
<text x="84.8" y="196.9">PIN88</text>
<text x="84.8" y="194.3">PIN87</text>
<text x="97" y="193.9">87</text>
<text x="97" y="196.4">88</text>
<text x="326.3" y="193.9">38</text>
<text x="326.3" y="196.4">39</text>
<text x="333.5" y="196.9">PIN39</text>
<text x="333.5" y="194.4">PIN38</text>
<text x="382" y="196.9">PIN89</text>
<text x="382" y="194.3">PIN88</text>
<text x="394.2" y="193.9">88</text>
<text x="394.2" y="196.4">89</text>
<text x="29.2" y="198.9">39</text>
<text x="29.2" y="201.5">40</text>
<text x="36.3" y="202">PIN40</text>
<text x="36.3" y="199.4">PIN39</text>
<text x="84.8" y="202">PIN90</text>
<text x="84.8" y="199.4">PIN89</text>
<text x="97" y="199">89</text>
<text x="97" y="201.5">90</text>
<text x="118.5" y="202.7">1</text>
<text x="136.4" y="202.7">2</text>
<text x="326.3" y="199">40</text>
<text x="326.3" y="201.5">41</text>
<text x="333.5" y="202">PIN41</text>
<text x="333.5" y="199.4">PIN40</text>
<text x="382" y="202">PIN91</text>
<text x="382" y="199.4">PIN90</text>
<text x="394.2" y="199">90</text>
<text x="394.2" y="201.5">91</text>
<text x="29.2" y="204">41</text>
<text x="29.2" y="206.6">42</text>
<text x="29.2" y="209.1">43</text>
<text x="36.3" y="209.6">PIN43</text>
<text x="36.3" y="204.5">PIN41</text>
<text x="36.3" y="207.1">PIN42</text>
<text x="84.8" y="209.6">PIN93</text>
<text x="84.8" y="204.5">PIN91</text>
<text x="84.8" y="207">PIN92</text>
<text x="97" y="204.1">91</text>
<text x="97" y="206.6">92</text>
<text x="97" y="209.1">93</text>
<text x="118.5" y="205.3">3</text>
<text x="118.5" y="207.8">5</text>
<text x="136.4" y="205.3">4</text>
<text x="136.4" y="207.8">6</text>
<text x="166.7" y="204">1</text>
<text x="166.7" y="206.6">3</text>
<text x="166.7" y="209.1">5</text>
<text x="184.7" y="204">2</text>
<text x="184.7" y="206.6">4</text>
<text x="184.7" y="209.1">6</text>
<text x="326.3" y="204">42</text>
<text x="326.3" y="206.6">43</text>
<text x="326.3" y="209.1">44</text>
<text x="333.5" y="209.6">PIN44</text>
<text x="333.5" y="207.1">PIN43</text>
<text x="333.5" y="204.5">PIN42</text>
<text x="382" y="209.6">PIN94</text>
<text x="382" y="207">PIN93</text>
<text x="382" y="204.5">PIN92</text>
<text x="394.2" y="204.1">92</text>
<text x="394.2" y="206.6">93</text>
<text x="394.2" y="209.1">94</text>
<text x="29.2" y="211.7">44</text>
<text x="29.2" y="214.2">45</text>
<text x="36.3" y="214.7">PIN45</text>
<text x="36.3" y="212.1">PIN44</text>
<text x="84.8" y="214.7">PIN95</text>
<text x="84.8" y="212.1">PIN94</text>
<text x="97" y="211.7">94</text>
<text x="97" y="214.2">95</text>
<text x="326.3" y="211.7">45</text>
<text x="326.3" y="214.2">46</text>
<text x="333.5" y="214.7">PIN46</text>
<text x="333.5" y="212.1">PIN45</text>
<text x="382" y="214.7">PIN96</text>
<text x="382" y="212.1">PIN95</text>
<text x="394.2" y="211.7">95</text>
<text x="394.2" y="214.2">96</text>
<text x="29.2" y="216.7">46</text>
<text x="29.2" y="219.3">47</text>
<text x="29.2" y="221.8">48</text>
<text x="36.3" y="217.2">PIN46</text>
<text x="36.3" y="219.8">PIN47</text>
<text x="84.8" y="217.2">PIN96</text>
<text x="84.8" y="219.7">PIN97</text>
<text x="97" y="216.8">96</text>
<text x="97" y="219.3">97</text>
<text x="97" y="221.8">98</text>
<text x="326.3" y="216.7">47</text>
<text x="326.3" y="219.3">48</text>
<text x="326.3" y="221.8">49</text>
<text x="333.5" y="219.8">PIN48</text>
<text x="333.5" y="217.2">PIN47</text>
<text x="382" y="219.7">PIN98</text>
<text x="382" y="217.2">PIN97</text>
<text x="394.2" y="216.8">97</text>
<text x="394.2" y="219.3">98</text>
<text x="394.2" y="221.8">99</text>
<text x="29.2" y="224.4">49</text>
<text x="29.2" y="226.9">50</text>
<text x="36.3" y="224.8">PIN49</text>
<text x="36.3" y="227.4">PIN50</text>
<text x="36.3" y="222.3">PIN48</text>
<text x="83.2" y="227.4">PIN100</text>
<text x="84.8" y="224.8">PIN99</text>
<text x="84.8" y="222.3">PIN98</text>
<text x="97" y="226.9">100</text>
<text x="97" y="224.4">99</text>
<text x="326.3" y="224.4">50</text>
<text x="333.5" y="222.3">PIN49</text>
<text x="333.5" y="224.8">PIN50</text>
<text x="380.3" y="224.8">PIN100</text>
<text x="382" y="222.3">PIN99</text>
<text x="394.2" y="224.3">100</text>
</g>
<text font-size="2.3" x="18.3" y="7.7">CR-5 : @CORONA_XLATE_FABC_LIB.CORONA_XLATE_FABC(SCH_1):PAGE5</text>
</svg>
